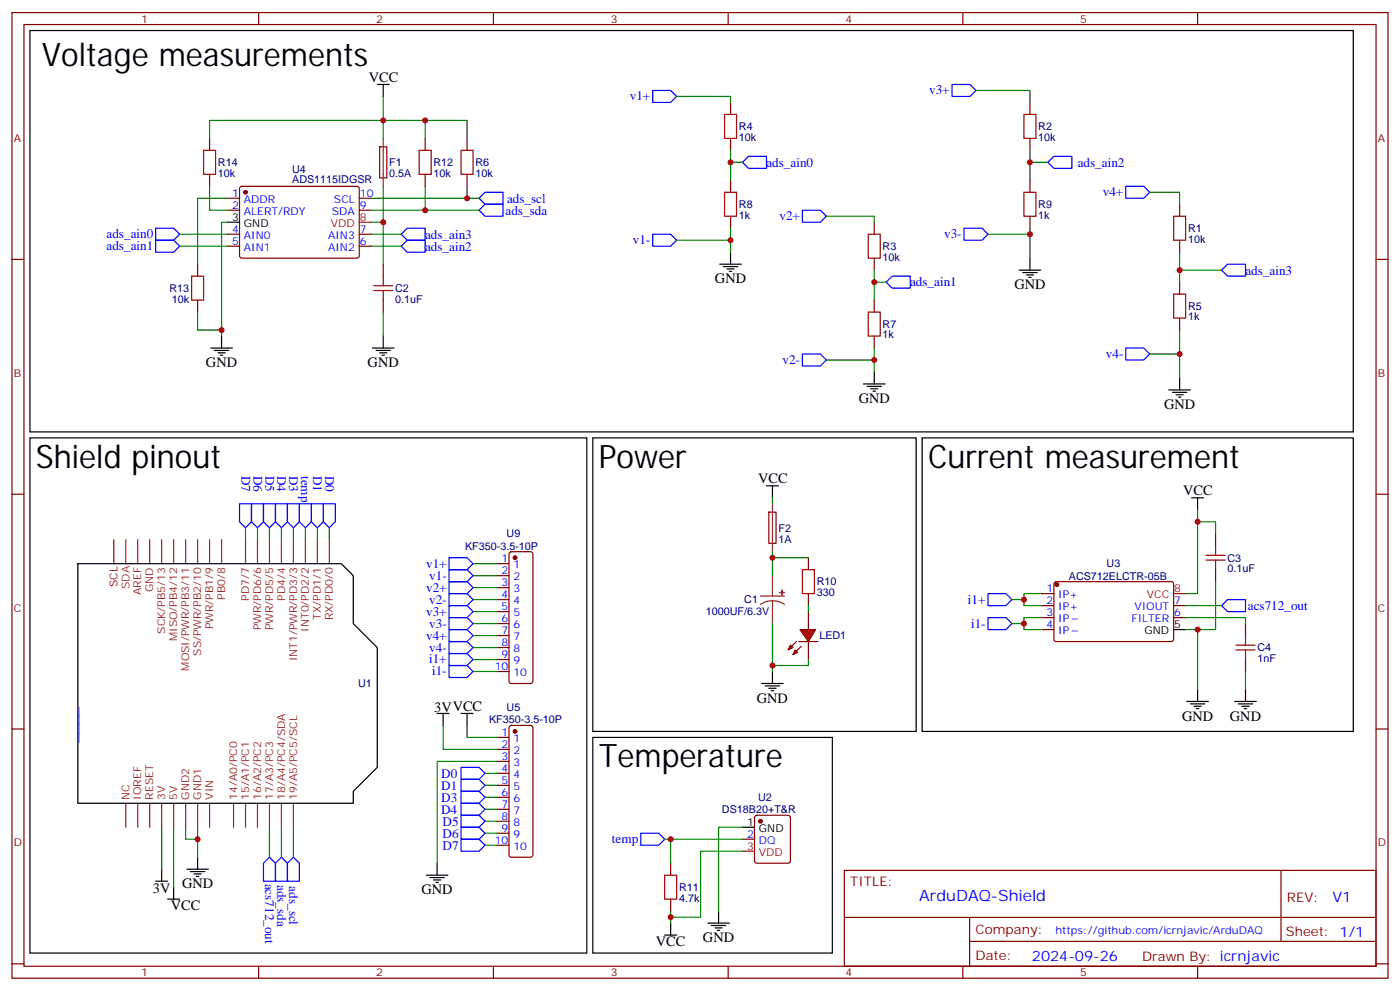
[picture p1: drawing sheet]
<svg xmlns="http://www.w3.org/2000/svg" width="412mm" height="292mm" viewBox="0 0 412 292" stroke-linecap="round" stroke-linejoin="round" font-family="sans-serif">
<g fill="none" stroke="#870000" stroke-width=".35">
<path d="M3.5 3.7h405.4v284.3h-405.4zM7.1 7.2h398.2v277.3h-398.2zM76.2 3.7v3.5M145.3 3.7v3.5M214.5 3.7v3.5M283.6 3.7v3.5M352.8 3.7v3.5M215.2 30.2v3.5M303.4 30.2v3.5M61.7 40.7v3.6M61.7 51.3v3.6M67 58.4h3.6"/>
<path d="M70.8 55.1l.5-.2h34.1l.4 .7v20l-.7 .4h-34.1l-.4-.7v-19.7zM105.8 58.4h3.6M111.8 43.2l2.1 .1v9.1h-2.1zM125.2 40.7v3.6M125.2 51.3v3.6M137.6 40.7v3.6M137.6 51.3v3.6M215.2 40.7v3.6M215.2 53.1v3.5M303.4 40.7v3.6M303.4 53.1v3.5M3.5 76.4h3.6"/>
<path d="M58.2 77.8v3.5M67 61.9h3.6M67 69h3.6M67 72.5h3.6M105.8 61.9h3.6M105.8 69h3.6M105.8 72.5h3.6M112.9 77.8v3.5M215.2 63.7v3.5M257.5 65.4v3.6M257.5 76v3.6M303.4 63.7v3.5"/>
<path d="M347.5 60.1v3.6M347.5 70.7v3.6M405.3 76.4h3.6M58.2 88.4v3.5M112.9 88.4v3.5M257.5 88.4v3.5M257.5 99v3.5M347.5 83.1v3.5M347.5 93.7v3.5M3.5 145.5h3.6M358.1 157.2v3.5M405.3 145.5h3.6"/>
<path d="M146.4 166h3.5M146.4 169.5h3.5M146.4 173h3.5M146.4 176.6h3.5M150.2 162.7l.4-.2h5.7l.5 .2 .2 .5v37.4l-.2 .5-.5 .2h-5.7l-.5-.3-.2-.4v-37.4zM306.9 174.8h3.5M306.9 178.3h3.5M310.7 171.5l.4-.2h34.2l.4 .7v16.5l-.7 .4-34.1-.1-.5-.6v-16.2zM345.7 178.3h3.5M358.1 167.7v3.6M146.4 180.1h3.5M146.4 183.6h3.5"/>
<path d="M146.4 187.1h3.5M146.4 190.7h3.5M146.4 194.2h3.5M146.4 197.7h3.5M306.9 181.9h3.5M306.9 185.4h3.5M345.7 181.9h3.5M366.9 183.6v3.5M366.9 194.2v3.5M3.5 214.7h3.6M146.4 217.1h3.5M150.2 213.8l.4-.2h5.7l.5 .2 .2 .5v37.4l-.2 .5-.5 .2h-5.7l-.5-.2-.2-.5v-37.4z"/>
<path d="M405.3 214.7h3.6M146.4 220.7h3.5M146.4 224.2h3.5M146.4 227.7h3.5M146.4 231.2h3.5M146.4 234.8h3.5M146.4 238.3h3.5M146.4 241.8h3.5M146.4 245.4h3.5M146.4 248.9h3.5M218.7 247.1h3.5M222.5 240.3l.5-.2h9.1l.5 .2 .2 .5v12.7l-.2 .5-.5 .2h-9.1l-.5-.3-.3-.4v-12.7z"/>
<path d="M248.7 256.3h156.6v28.2h-156.6zM377.3 256.3v20.9M248.7 270.1h156.5M285.6 277.2h119.6M285.6 270.1v14.2M3.5 283.8h3.6M76.2 284.5v3.5M145.3 284.5v3.5M214.5 284.5v3.5M283.6 284.5v3.5M352.8 284.5v3.5M405.3 283.8h3.6"/>
</g>
<g fill="#870000" stroke="#870000" stroke-width=".35">
<circle cx="224" cy="241.8" r=".53"/>
<circle cx="311.3" cy="172.2" r=".53"/>
<circle cx="72.3" cy="56.6" r=".53"/>
<circle cx="151.7" cy="215.4" r=".53"/>
<circle cx="151.7" cy="164.2" r=".53"/>
</g>
<g fill="none" stroke="#000" stroke-width=".35">
<path d="M111.1 24.9h3.6M112.9 24.9v3.5M67 65.4h3.6M212 77.8h6.4M213.1 78.5h4.2M214.1 79.2h2.2M214.8 79.9h.7M215.2 74.3v3.5M300.2 79.6h6.4M303.4 76v3.6M65.3 99v3.5M112.9 99v3.5"/>
<path d="M301.3 80.3h4.2M302.3 81h2.1M303 81.7h.7M62.1 102.5h6.3M63.1 103.2h4.3M64.2 103.9h2.1M64.9 104.6h.7M109.7 102.5h6.4M110.8 103.2h4.2M111.8 103.9h2.1M112.5 104.6h.7M254.4 113.1h6.3"/>
<path d="M255.4 113.8h4.2M256.5 114.5h2.1M257.2 115.2h.7M257.5 109.5v3.6M344.3 114.8h6.4M345.4 115.5h4.2M346.4 116.2h2.1M347.1 116.9h.7M347.5 111.3v3.5M225.8 143.1h3.5M227.5 143.1v3.5M351 146.6h3.5"/>
<path d="M352.8 146.6v3.5M22.9 166h77.6l3.6 3.5v14.1l7 7.1v35.3l-7 7v3.5h-81.2zM227.5 197.7v3.6M345.7 185.4h3.5M224.4 201.3h6.3M225.4 202h4.3M226.5 202.7h2.1M227.2 203.4h.7M349.6 206.6h6.4M350.7 207.3h4.2M351.7 208h2.1M352.4 208.7h.7"/>
<path d="M352.8 203v3.6M363.7 206.6h6.4M364.8 207.3h4.2M365.8 208h2.1M366.5 208.7h.7M366.9 203v3.6M218.7 243.6h3.5"/>
</g>
<path d="M105.8 65.4h3.6M345.7 174.8h3.5M218.7 250.6h3.5" fill="none" stroke="#f00" stroke-width=".35"/>
<g fill="none" stroke="#8c2424" stroke-width=".35">
<path d="M112.9 40.7v14.2M40.6 158.9v7.1M44.1 158.9v7.1M47.6 158.9v7.1M51.2 158.9v7.1M54.7 158.9v7.1M58.2 158.9v7.1M61.7 158.9v7.1M65.3 158.9v7.1M72.3 158.9v7.1M75.8 158.9v7.1M79.4 158.9v7.1"/>
<path d="M82.9 158.9v7.1M86.4 158.9v7.1M90 158.9v7.1M93.5 158.9v7.1M97 158.9v7.1M224 175.5h7.1M227.5 176.9l-1.8 .3-1.7 .8M227.5 176.9l1.9 .3 1.7 .8M227.5 169.5v6M227.5 176.9v6.7M37 236.5v7.1M40.6 236.5v7.1"/>
<path d="M44.1 236.5v7.1M47.6 236.5v7.1M51.2 236.5v7.1M54.7 236.5v7.1M58.2 236.5v7.1M61.7 236.5v7.1M68.8 236.5v7.1M72.3 236.5v7.1M75.8 236.5v7.1M79.4 236.5v7.1M82.9 236.5v7.1M86.4 236.5v7.1"/>
</g>
<path d="M37 158.9v7.1" fill="none" stroke="#933" stroke-width=".35"/>
<path d="M33.5 158.9v7.1" fill="none" stroke="#900" stroke-width=".35"/>
<g fill="none" stroke="#a10000" stroke-width=".35">
<path d="M213.4 33.7h3.6v7h-3.6zM301.6 33.7h3.6v7h-3.6zM60 44.3h3.5v7h-3.5zM123.5 44.3h3.5v7h-3.5zM135.8 44.3h3.5v7h-3.5zM213.4 56.6h3.6v7.1h-3.6zM301.6 56.6h3.6v7.1h-3.6zM255.8 69h3.5v7h-3.5zM345.7 63.7h3.5v7h-3.5zM56.4 81.3h3.6v7.1h-3.6zM110.1 84.1h5.6M110.1 85.5h5.6"/>
<path d="M112.9 81.3v2.8M112.9 85.5v2.9M255.8 91.9h3.5v7.1h-3.5zM345.7 86.6h3.5v7.1h-3.5zM355.2 163.5h5.7M355.2 164.9h5.7M358.1 160.7v2.8M358.1 164.9v2.8M364.1 190h5.6M364.1 191.4h5.6M366.9 187.1v2.9M366.9 191.4v2.8"/>
</g>
<g fill="#8c2424" stroke="#8c2424" stroke-width=".35">
<path d="M229.7 174.4l1.4 .1z"/>
<path d="M230.3 173.7l.1 1.5z"/>
</g>
<g fill="none" stroke="#00f" stroke-width=".35">
<path d="M192.3 26.6h5.3l1.7 1.8-1.7 1.8h-5.3zM280.5 24.9h5.3l1.7 1.7-1.7 1.8h-5.3zM142.9 56.6h5.3v3.5h-5.3l-1.8-1.7zM220.5 46h5.3v3.6h-5.3l-1.8-1.8zM310.4 46h5.3v3.6h-5.3l-1.7-1.8zM331.6 54.9h5.3l1.8 1.7-1.8 1.8h-5.3zM45.9 67.2h5.3l1.7 1.8-1.7 1.7h-5.3zM45.9 70.7h5.3l1.7 1.8-1.7 1.8h-5.3zM119.9 67.2h5.3v3.5h-5.3l-1.7-1.7zM119.9 70.7h5.3v3.6h-5.3l-1.7-1.8zM141.1 61.9l1.8-1.8h5.3v3.6h-5.3zM192.3 69h5.3l1.7 1.7-1.7 1.8h-5.3z"/>
<path d="M236.4 61.9h5.3l1.7 1.8-1.7 1.7h-5.3zM284 67.2h5.3l1.7 1.8-1.7 1.7h-5.3zM361.6 77.8h5.3v3.5h-5.3l-1.8-1.7zM262.8 81.3h5.3v3.5h-5.3l-1.7-1.7zM236.4 104.2h5.3l1.7 1.8-1.7 1.8h-5.3zM331.6 102.5h5.3l1.8 1.7-1.8 1.8h-5.3zM132.3 164.2h5.3l1.7 1.8-1.7 1.7h-5.3zM132.3 167.7h5.3l1.7 1.8-1.7 1.8h-5.3zM132.3 171.3h5.3l1.7 1.7-1.7 1.8h-5.3zM132.3 174.8h5.3l1.7 1.8-1.7 1.7h-5.3zM132.3 178.3h5.3l1.7 1.8-1.7 1.8h-5.3zM291 174.8h5.3l1.8 1.8-1.8 1.7h-5.3z"/>
<path d="M361.6 176.6h5.3v3.5h-5.3l-1.8-1.8zM132.3 181.9h5.3l1.7 1.7-1.7 1.8h-5.3zM132.3 185.4h5.3l1.7 1.7-1.7 1.8h-5.3zM132.3 188.9h5.3l1.7 1.8-1.7 1.7h-5.3zM132.3 192.4h5.3l1.7 1.8-1.7 1.8h-5.3zM132.3 196h5.3l1.7 1.7-1.7 1.8h-5.3zM291 181.9h5.3l1.8 1.7-1.8 1.8h-5.3z"/>
</g>
<g fill="none" stroke="#008700" stroke-width=".35">
<path d="M112.9 28.4v12.3M125.2 35.5h12.4v5.2M199.3 28.4h15.9v1.8M287.5 26.6h15.9v3.6M61.7 40.7v-5.2h63.5v5.2M61.7 54.9v7h5.3M67 58.4h-8.8v19.4M109.4 58.4h31.7M112.9 54.9v10.5h-3.5M125.2 54.9v7M137.6 54.9v3.5M215.2 44.3v8.8"/>
<path d="M215.2 47.8h3.5M303.4 44.3v8.8M303.4 47.8h5.3M338.7 56.6h8.8v3.5M52.9 69h14.1M52.9 72.5h14.1M67 65.4h-1.7v33.6M109.4 69h8.8M109.4 72.5h8.8M109.4 61.9h31.7M112.9 65.4v12.4M215.2 67.2v3.5h-15.9"/>
<path d="M215.2 70.7v3.6M243.4 63.7h14.1v1.7M257.5 79.6v8.8M303.4 67.2v1.8h-12.4M303.4 69v7M347.5 74.3v8.8M347.5 79.6h12.3M58.2 91.9v5.3h7.1M112.9 91.9v7.1M257.5 83.1h3.6M347.5 97.2v7h-8.8M257.5 102.5v3.5h-14.1"/>
<path d="M257.5 106v3.5M347.5 104.2v7.1M352.8 150.1v24.7h-3.6M352.8 153.6h5.3v3.6M139.3 166h7.1M139.3 169.5h7.1M139.3 173h7.1M139.3 176.6h7.1M298.1 176.6h3.5M306.9 174.8h-5.3v3.5h5.3M349.2 178.3h10.6M358.1 171.3v14.1h-5.3"/>
<path d="M139.3 180.1h7.1M139.3 183.6h7.1M139.3 187.1h7.1M139.3 190.7h7.1M139.3 194.2h7.1M139.3 197.7h7.1M227.5 183.6v14.1M298.1 183.6h3.5M306.9 181.9h-5.3v3.5h5.3M349.2 185.4h3.6v17.6M349.2 181.9h17.7v1.7M366.9 197.7v5.3"/>
</g>
<g fill="#f00" stroke="#870000" stroke-width=".35">
<path d="M235.7 185.4h4.5l-2.1 3.5z"/>
<path d="M235.3 188.9h5.6z"/>
</g>
<g fill="#870000" stroke="#870000" stroke-width=".35">
<path d="M234.6 188.9l-1.4 1.4z"/>
<path d="M236 190.3l-1.4 1.4z"/>
</g>
<g fill="#f00" stroke="#870000" stroke-width=".35">
<path d="M232.8 190l.7 .7-1.4 .7z"/>
<path d="M234.2 191.4l.7 .7-1.4 .7z"/>
</g>
<path d="M226.5 150.8h2.1v9.2l-2.1-.1zM238.1 164.2v3.5M238.1 174.8v3.5M238.1 180.1v5.3M238.1 188.9v5.3M197.6 254.2v3.5M197.6 264.8v3.5" fill="none" stroke="#870000" stroke-width=".35"/>
<path d="M236.4 167.7h3.5v7.1h-3.5zM195.8 257.7h3.5v7.1h-3.5z" fill="none" stroke="#a10000" stroke-width=".35"/>
<g fill="none" stroke="#008700" stroke-width=".35">
<path d="M72.3 155.4v3.5M75.8 155.4v3.5M79.4 155.4v3.5M82.9 155.4v3.5M86.4 155.4v3.5M90 155.4v3.5M93.5 155.4v3.5M97 155.4v3.5M227.5 146.6v1.7M227.5 162.5v7M227.5 164.2h10.6M238.1 178.3v1.8"/>
<path d="M238.1 194.2v1.8h-10.6M130.5 213.6v7.1h15.9M137.6 213.6v3.5h8.8M142.9 227.7h3.5M142.9 231.2h3.5M142.9 234.8h3.5M142.9 238.3h3.5M146.4 224.2h-17.6v30M47.6 243.6v12.3M51.2 243.6v17.6M54.7 243.6v3.5h3.5M58.2 243.6v8.8"/>
<path d="M79.4 243.6v8.8M82.9 243.6v8.8M86.4 243.6v8.8M142.9 241.8h3.5M142.9 245.4h3.5M142.9 248.9h3.5M195.8 247.1h1.8M218.7 247.1h-21.1v7.1M218.7 250.6h-12.3v19.5h-8.8M218.7 243.6h-7v24.7M197.6 268.3v3.5"/>
</g>
<g fill="none" stroke="#00f" stroke-width=".35">
<path d="M70.6 148.3h3.5v5.3l-1.8 1.8-1.7-1.8zM74.1 148.3h3.5v5.3l-1.8 1.8-1.7-1.8zM77.6 148.3h3.5v5.3l-1.7 1.8-1.8-1.8zM81.1 148.3h3.6v5.3l-1.8 1.8-1.8-1.8zM84.7 148.3h3.5v5.3l-1.8 1.8-1.7-1.8zM88.2 148.3h3.5v5.3l-1.7 1.8-1.8-1.8zM91.7 148.3h3.5v5.3l-1.7 1.8-1.8-1.8zM95.2 148.3h3.6v5.3l-1.8 1.8-1.8-1.8zM135.8 233h5.3l1.8 1.8-1.8 1.7h-5.3zM135.8 229.5h5.3l1.8 1.7-1.8 1.8h-5.3zM135.8 226h5.3l1.8 1.7-1.8 1.8h-5.3zM135.8 236.5h5.3l1.8 1.8-1.8 1.8h-5.3z"/>
<path d="M77.6 254.2l1.8-1.8 1.7 1.8v5.3h-3.5zM81.1 254.2l1.8-1.8 1.8 1.8v5.3h-3.6zM84.7 254.2l1.7-1.8 1.8 1.8v5.3h-3.5zM135.8 243.6h5.3l1.8 1.8-1.8 1.7h-5.3zM135.8 240.1h5.3l1.8 1.7-1.8 1.8h-5.3zM135.8 247.1h5.3l1.8 1.8-1.8 1.7h-5.3zM188.7 245.4h5.3l1.8 1.7-1.8 1.8h-5.3z"/>
</g>
<path d="M227.5 148.3v14.2" fill="none" stroke="#8c2424" stroke-width=".35"/>
<g fill="none" stroke="#000" stroke-width=".35">
<path d="M8.8 9h389.8v118.2h-389.8zM8.8 128.9h164.1v151.7h-164.1zM174.6 128.9h95.3v86.5h-95.3zM271.6 128.9h127v86.5h-127zM128.8 210.1h3.5M130.5 210.1v3.5M135.8 210.1h3.5M137.6 210.1v3.5M174.6 217.1h70.6v63.5h-70.6zM45.9 259.5h3.5M47.6 255.9v3.6M55 255.9h6.4"/>
<path d="M56.1 256.6h4.2M57.1 257.4h2.2M57.9 258.1h.7M58.2 252.4v3.5M125.6 257.7h6.3M126.6 258.4h4.3M127.7 259.1h2.1M128.4 259.8h.7M128.8 254.2v3.5M49.4 264.8h3.5M51.2 261.2v3.6M195.8 275.3h3.5"/>
<path d="M197.6 271.8v3.5M208.5 271.8h6.3M209.5 272.5h4.3M210.6 273.2h2.1M211.3 273.9h.7M211.7 268.3v3.5"/>
</g>
<g fill="#c00">
<circle cx="112.9" cy="35.5" r=".88"/>
<circle cx="125.2" cy="35.5" r=".88"/>
<circle cx="125.2" cy="61.9" r=".88"/>
<circle cx="137.6" cy="58.4" r=".88"/>
<circle cx="112.9" cy="65.4" r=".88"/>
<circle cx="65.3" cy="97.2" r=".88"/>
<circle cx="215.2" cy="70.7" r=".88"/>
<circle cx="257.5" cy="106" r=".88"/>
<circle cx="303.4" cy="69" r=".88"/>
<circle cx="347.5" cy="104.2" r=".88"/>
<circle cx="215.2" cy="47.8" r=".88"/>
<circle cx="257.5" cy="83.1" r=".88"/>
<circle cx="303.4" cy="47.8" r=".88"/>
<circle cx="347.5" cy="79.6" r=".88"/>
<circle cx="352.8" cy="185.4" r=".88"/>
<circle cx="227.5" cy="196" r=".88"/>
<circle cx="227.5" cy="164.2" r=".88"/>
<circle cx="301.6" cy="176.6" r=".88"/>
<circle cx="301.6" cy="183.6" r=".88"/>
<circle cx="352.8" cy="153.6" r=".88"/>
<circle cx="58.2" cy="247.1" r=".88"/>
<circle cx="197.6" cy="270.1" r=".88"/>
<circle cx="197.6" cy="247.1" r=".88"/>
</g>
<g font-size="9.5">
<text x="12.3" y="19.6">Voltage measurements</text>
<text x="10.6" y="137.8">Shield pinout</text>
<text x="176.4" y="137.8">Power</text>
<text x="273.4" y="137.8">Current measurement</text>
<text x="176.4" y="226">Temperature</text>
</g>
<text font-size="4.6" fill="#00f" x="270.8" y="265.3">ArduDAQ-Shield</text>
<g font-size="4.2">
<text x="108.7" y="24.2">VCC</text>
<text x="210.6" y="83.4">GND</text>
<text x="298.8" y="85.2">GND</text>
<text x="60.7" y="108.1">GND</text>
<text x="108.3" y="108.1">GND</text>
<text x="252.9" y="118.7">GND</text>
<text x="342.9" y="120.5">GND</text>
<text x="223.3" y="142.3">VCC</text>
<text x="348.5" y="145.9">VCC</text>
<text x="127.9" y="209.8">3VVCC</text>
<text x="223" y="206.9">GND</text>
<text x="348.2" y="212.2">GND</text>
<text x="362.3" y="212.2">GND</text>
<text x="45" y="263">3V</text>
<text x="53.6" y="261.6">GND</text>
<text x="124.2" y="263.3">GND</text>
<text x="50.3" y="268">VCC</text>
<text x="193.2" y="278.5">VCC</text>
<text x="207.1" y="277.5">GND</text>
</g>
<g font-size="4.2" fill="#00f">
<text x="22.9" y="218.9" transform="rotate(-90 22.9 218.9)">____</text>
<text x="392.5" y="265.6">V1</text>
<text x="304" y="282.9">2024-09-26</text>
</g>
<g font-size="3.9" fill="#00f">
<text x="185.5" y="29.6">v1+</text>
<text x="273.7" y="27.8">v3+</text>
<text x="225.7" y="49.1">ads_ain0</text>
<text x="317.5" y="49.1">ads_ain2</text>
<text x="149.4" y="59.7">ads_scl</text>
<text x="324.9" y="57.8">v4+</text>
<text x="148.9" y="63.2">ads_sda</text>
<text x="229.6" y="64.8">v2+</text>
<text x="31.4" y="70.2">ads_ain0</text>
<text x="125.2" y="70.3">ads_ain3</text>
<text x="186.4" y="71.9">v1-</text>
<text x="278.1" y="70.1">v3-</text>
<text x="31.4" y="73.7">ads_ain1</text>
<text x="125.2" y="73.8">ads_ain2</text>
<text x="366.9" y="80.9">ads_ain3</text>
<text x="268.1" y="84.3">ads_ain1</text>
<text x="230.5" y="107.2">v2-</text>
<text x="325.7" y="105.4">v4-</text>
<text x="71.1" y="140.1" transform="rotate(90 71.1 140.1)">D7</text>
<text x="74.6" y="140.1" transform="rotate(90 74.6 140.1)">D6</text>
<text x="78.2" y="140.1" transform="rotate(90 78.2 140.1)">D5</text>
<text x="81.7" y="140.1" transform="rotate(90 81.7 140.1)">D4</text>
<text x="85.2" y="140.1" transform="rotate(90 85.2 140.1)">D3</text>
<text x="88.7" y="140.1" transform="rotate(90 88.7 140.1)">temp</text>
<text x="92.3" y="140.1" transform="rotate(90 92.3 140.1)">D1</text>
<text x="95.8" y="140.1" transform="rotate(90 95.8 140.1)">D0</text>
<text x="125.5" y="167.1">v1+</text>
<text x="126.4" y="170.7">v1-</text>
<text x="125.5" y="174.2">v2+</text>
<text x="126.4" y="177.7">v2-</text>
<text x="285.1" y="177.7">i1+</text>
<text x="367.6" y="179.6">acs712_out</text>
<text x="125.5" y="181.3">v3+</text>
<text x="126.4" y="184.8">v3-</text>
<text x="286" y="184.8">i1-</text>
<text x="125.5" y="188.3">v4+</text>
<text x="126.4" y="191.8">v4-</text>
<text x="126.4" y="195.4">i1+</text>
<text x="127.3" y="198.9">i1-</text>
<text x="130" y="232.5">D1</text>
<text x="130" y="229">D0</text>
<text x="129.9" y="239.6">D4</text>
<text x="130" y="236">D3</text>
<text x="130.4" y="243.1">D5</text>
<text x="130.4" y="246.6">D6</text>
<text x="130.4" y="250.1">D7</text>
<text x="180.3" y="248.3">temp</text>
<text x="78.1" y="260.2" transform="rotate(90 78.1 260.2)">acs712_out</text>
<text x="81.6" y="260.6" transform="rotate(90 81.6 260.6)">ads_sda</text>
<text x="85.2" y="261" transform="rotate(90 85.2 261)">ads_scl</text>
</g>
<g font-size="3.9" fill="#800">
<text x="250.5" y="260.9">TITLE:</text>
<text x="379.1" y="265.6">REV:</text>
<text x="287.4" y="275.1">Company:</text>
<text x="378.7" y="275.7">Sheet: 1/1</text>
<text x="287.4" y="282.8">Date:</text>
<text x="336.4" y="282.8">Drawn By: icrnjavic</text>
</g>
<g font-size="3.2" fill="#800">
<text x="41.6" y="6.7">1</text>
<text x="110.8" y="6.7">2</text>
<text x="179.9" y="6.7">3</text>
<text x="249.1" y="6.7">4</text>
<text x="318.2" y="6.7">5</text>
<text x="4.1" y="41.8">A</text>
<text x="405.9" y="41.8">A</text>
<text x="4.1" y="110.9">B</text>
<text x="405.9" y="110.9">B</text>
<text x="4.1" y="180.1">C</text>
<text x="405.9" y="180.1">C</text>
<text x="4.1" y="249.2">D</text>
<text x="405.9" y="249.2">D</text>
<text x="41.6" y="287.5">1</text>
<text x="110.8" y="287.5">2</text>
<text x="179.9" y="287.5">3</text>
<text x="249.1" y="287.5">4</text>
<text x="318.2" y="287.5">5</text>
</g>
<g font-size="3.2" fill="#000080">
<text x="217.7" y="41.5">10k</text>
<text x="217.7" y="38.3">R4</text>
<text x="305.9" y="41.5">10k</text>
<text x="305.9" y="38.3">R2</text>
<text x="64.2" y="52.1">10k</text>
<text x="64.2" y="48.9">R14</text>
<text x="86.1" y="53.8">ADS1115IDGSR</text>
<text x="86.1" y="50.9">U4</text>
<text x="114.7" y="52.2">0.5A</text>
<text x="114.7" y="48.9">F1</text>
<text x="127.7" y="52.1">10k</text>
<text x="127.7" y="48.9">R12</text>
<text x="140.1" y="52.1">10k</text>
<text x="140.1" y="48.9">R6</text>
<text x="217.7" y="64.4">1k</text>
<text x="217.7" y="61.2">R8</text>
<text x="305.9" y="64.4">1k</text>
<text x="305.9" y="61.2">R9</text>
<text x="350" y="71.4">10k</text>
<text x="350" y="68.3">R1</text>
<text x="260" y="76.7">10k</text>
<text x="260" y="73.6">R3</text>
<text x="49.9" y="86">R13</text>
<text x="50.6" y="89.2">10k</text>
<text x="116.4" y="89.2">0.1uF</text>
<text x="116.4" y="86">C2</text>
<text x="350" y="94.4">1k</text>
<text x="350" y="91.2">R5</text>
<text x="260" y="99.7">1k</text>
<text x="260" y="96.5">R7</text>
<text x="137" y="161.8">KF350-3.5-10P</text>
<text x="149.2" y="158.2">U9</text>
<text x="229.3" y="159.8">1A</text>
<text x="229.3" y="156.5">F2</text>
<text x="326" y="167">U3</text>
<text x="361.6" y="165.4">C3</text>
<text x="240.6" y="172.3">R10</text>
<text x="314.8" y="170.7">ACS712ELCTR-05B</text>
<text x="361.6" y="168.5">0.1uF</text>
<text x="219.3" y="177.6">C1</text>
<text x="240.6" y="175.5">330</text>
<text x="207.9" y="181.2">1000UF/6.3V</text>
<text x="241.4" y="188.3">LED1</text>
<text x="370.4" y="191.8">C4</text>
<text x="370.4" y="195">1nF</text>
<text x="105.5" y="202.3">U1</text>
<text x="149.2" y="209.4">U5</text>
<text x="144.1" y="213">KF350-3.5-10P</text>
<text x="212.7" y="239.4">DS18B20+T&amp;R</text>
<text x="223.3" y="235.8">U2</text>
<text x="200" y="262.3">R11</text>
<text x="200" y="265.5">4.7k</text>
</g>
<g font-size="3.2" fill="#00f">
<text x="68.4" y="58">1</text>
<text x="71.9" y="59.8">ADDR</text>
<text x="98.4" y="59.8">SCL</text>
<text x="106" y="58">10</text>
<text x="68.4" y="61.6">2</text>
<text x="71.9" y="63.3">ALERT/RDY</text>
<text x="97.7" y="63.3">SDA</text>
<text x="106" y="61.6">9</text>
<text x="68.4" y="68.6">4</text>
<text x="71.9" y="70.4">AIN0</text>
<text x="96.6" y="70.4">AIN3</text>
<text x="106" y="68.6">7</text>
<text x="68.4" y="72.1">5</text>
<text x="71.9" y="73.9">AIN1</text>
<text x="96.6" y="73.9">AIN2</text>
<text x="106" y="72.1">6</text>
<text x="147.7" y="165.6">1</text>
<text x="151.2" y="167.4">1</text>
<text x="147.7" y="169.2">2</text>
<text x="147.7" y="172.7">3</text>
<text x="151.2" y="170.9">2</text>
<text x="147.7" y="176.2">4</text>
<text x="147.7" y="179.7">5</text>
<text x="151.2" y="174.4">3</text>
<text x="151.2" y="178">4</text>
<text x="308.3" y="174.4">1</text>
<text x="308.3" y="178">2</text>
<text x="311.7" y="176.2">IP+</text>
<text x="311.7" y="179.7">IP+</text>
<text x="334.1" y="179.7">VIOUT</text>
<text x="345.9" y="178">7</text>
<text x="147.7" y="183.3">6</text>
<text x="151.2" y="181.5">5</text>
<text x="151.2" y="185">6</text>
<text x="308.3" y="181.5">3</text>
<text x="308.3" y="185">4</text>
<text x="311.7" y="183.3">IP</text>
<text x="333.3" y="183.3">FILTER</text>
<text x="345.9" y="181.5">6</text>
<text x="147.7" y="186.8">7</text>
<text x="147.7" y="190.3">8</text>
<text x="151.2" y="188.6">7</text>
<text x="311.7" y="186.8">IP</text>
<text x="145.7" y="197.4">10</text>
<text x="147.7" y="193.9">9</text>
<text x="151.2" y="192.1">8</text>
<text x="151.2" y="195.6">9</text>
<text x="151.2" y="199.1">10</text>
<text x="147.7" y="216.8">1</text>
<text x="147.7" y="220.3">2</text>
<text x="151.2" y="218.5">1</text>
<text x="147.7" y="223.8">3</text>
<text x="147.7" y="227.4">4</text>
<text x="151.2" y="222.1">2</text>
<text x="151.2" y="225.6">3</text>
<text x="147.7" y="230.9">5</text>
<text x="151.2" y="229.1">4</text>
<text x="151.2" y="232.7">5</text>
<text x="147.7" y="234.4">6</text>
<text x="147.7" y="237.9">7</text>
<text x="151.2" y="236.2">6</text>
<text x="151.2" y="239.7">7</text>
<text x="147.7" y="241.5">8</text>
<text x="147.7" y="245">9</text>
<text x="151.2" y="243.2">8</text>
<text x="145.7" y="248.5">10</text>
<text x="151.2" y="246.8">9</text>
<text x="151.2" y="250.3">10</text>
<text x="220.1" y="246.8">2</text>
<text x="223.6" y="248.5">DQ</text>
<text x="310.9" y="275.1">https://github.com/icrnjavic/ArduDAQ</text>
</g>
<g font-size="3.2">
<text x="68.4" y="65.1">3</text>
<text x="71.9" y="66.9">GND</text>
<text x="345.9" y="185">5</text>
<text x="337.1" y="186.8">GND</text>
<text x="220.1" y="243.2">1</text>
<text x="223.6" y="245">GND</text>
</g>
<g font-size="3.2" fill="#f00">
<text x="106" y="65.1">8</text>
<text x="97.5" y="66.9">VDD</text>
<text x="337.8" y="176.2">VCC</text>
<text x="345.9" y="174.4">8</text>
<text x="220.1" y="250.3">3</text>
<text x="223.6" y="252.1">VDD</text>
</g>
<text font-size="3.2" fill="#900" x="34.6" y="172.8" transform="rotate(-90 34.6 172.8)">SCL</text>
<text font-size="3.2" fill="#933" x="38.1" y="173.5" transform="rotate(-90 38.1 173.5)">SDA</text>
<g font-size="3.2" fill="#8d2323">
<text x="41.6" y="175.2" transform="rotate(-90 41.6 175.2)">AREF</text>
<text x="45.2" y="174.3" transform="rotate(-90 45.2 174.3)">GND</text>
<text x="66.3" y="176.6" transform="rotate(-90 66.3 176.6)">PB0/8</text>
<text x="73.4" y="176.9" transform="rotate(-90 73.4 176.9)">PD7/7</text>
<text x="84" y="176.9" transform="rotate(-90 84 176.9)">PD4/4</text>
<text x="62.8" y="185.3" transform="rotate(-90 62.8 185.3)">PWR/PB1/9</text>
<text x="76.9" y="185.6" transform="rotate(-90 76.9 185.6)">PWR/PD6/6</text>
<text x="80.4" y="185.6" transform="rotate(-90 80.4 185.6)">PWR/PD5/5</text>
<text x="91" y="186" transform="rotate(-90 91 186)">INT0/PD2/2</text>
<text x="94.5" y="182.4" transform="rotate(-90 94.5 182.4)">TX/PD1/1</text>
<text x="98.1" y="182.7" transform="rotate(-90 98.1 182.7)">RX/PD0/0</text>
<text x="48.7" y="186.6" transform="rotate(-90 48.7 186.6)">SCK/PB5/13</text>
<text x="52.2" y="188.7" transform="rotate(-90 52.2 188.7)">MISO/PB4/12</text>
<text x="55.7" y="197.4" transform="rotate(-90 55.7 197.4)">MOSI/PWR/PB3/11</text>
<text x="59.3" y="193.1" transform="rotate(-90 59.3 193.1)">SS/PWR/PB2/10</text>
<text x="87.5" y="194.7" transform="rotate(-90 87.5 194.7)">INT1/PWR/PD3/3</text>
<text x="38.1" y="235.5" transform="rotate(-90 38.1 235.5)">NC</text>
<text x="41.6" y="235.5" transform="rotate(-90 41.6 235.5)">IOREF</text>
<text x="45.2" y="235.5" transform="rotate(-90 45.2 235.5)">RESET</text>
<text x="48.7" y="235.5" transform="rotate(-90 48.7 235.5)">3V</text>
<text x="52.2" y="235.5" transform="rotate(-90 52.2 235.5)">5V</text>
<text x="55.7" y="235.5" transform="rotate(-90 55.7 235.5)">GND2</text>
<text x="59.3" y="235.5" transform="rotate(-90 59.3 235.5)">GND1</text>
<text x="62.8" y="235.5" transform="rotate(-90 62.8 235.5)">VIN</text>
<text x="69.8" y="235.5" transform="rotate(-90 69.8 235.5)">14/A0/PC0</text>
<text x="73.4" y="235.5" transform="rotate(-90 73.4 235.5)">15/A1/PC1</text>
<text x="76.9" y="235.5" transform="rotate(-90 76.9 235.5)">16/A2/PC2</text>
<text x="80.4" y="235.5" transform="rotate(-90 80.4 235.5)">17/A3/PC3</text>
<text x="84" y="235.5" transform="rotate(-90 84 235.5)">18/A4/PC4/SDA</text>
<text x="87.5" y="235.5" transform="rotate(-90 87.5 235.5)">19/A5/PC5/SCL</text>
</g>
</svg>
